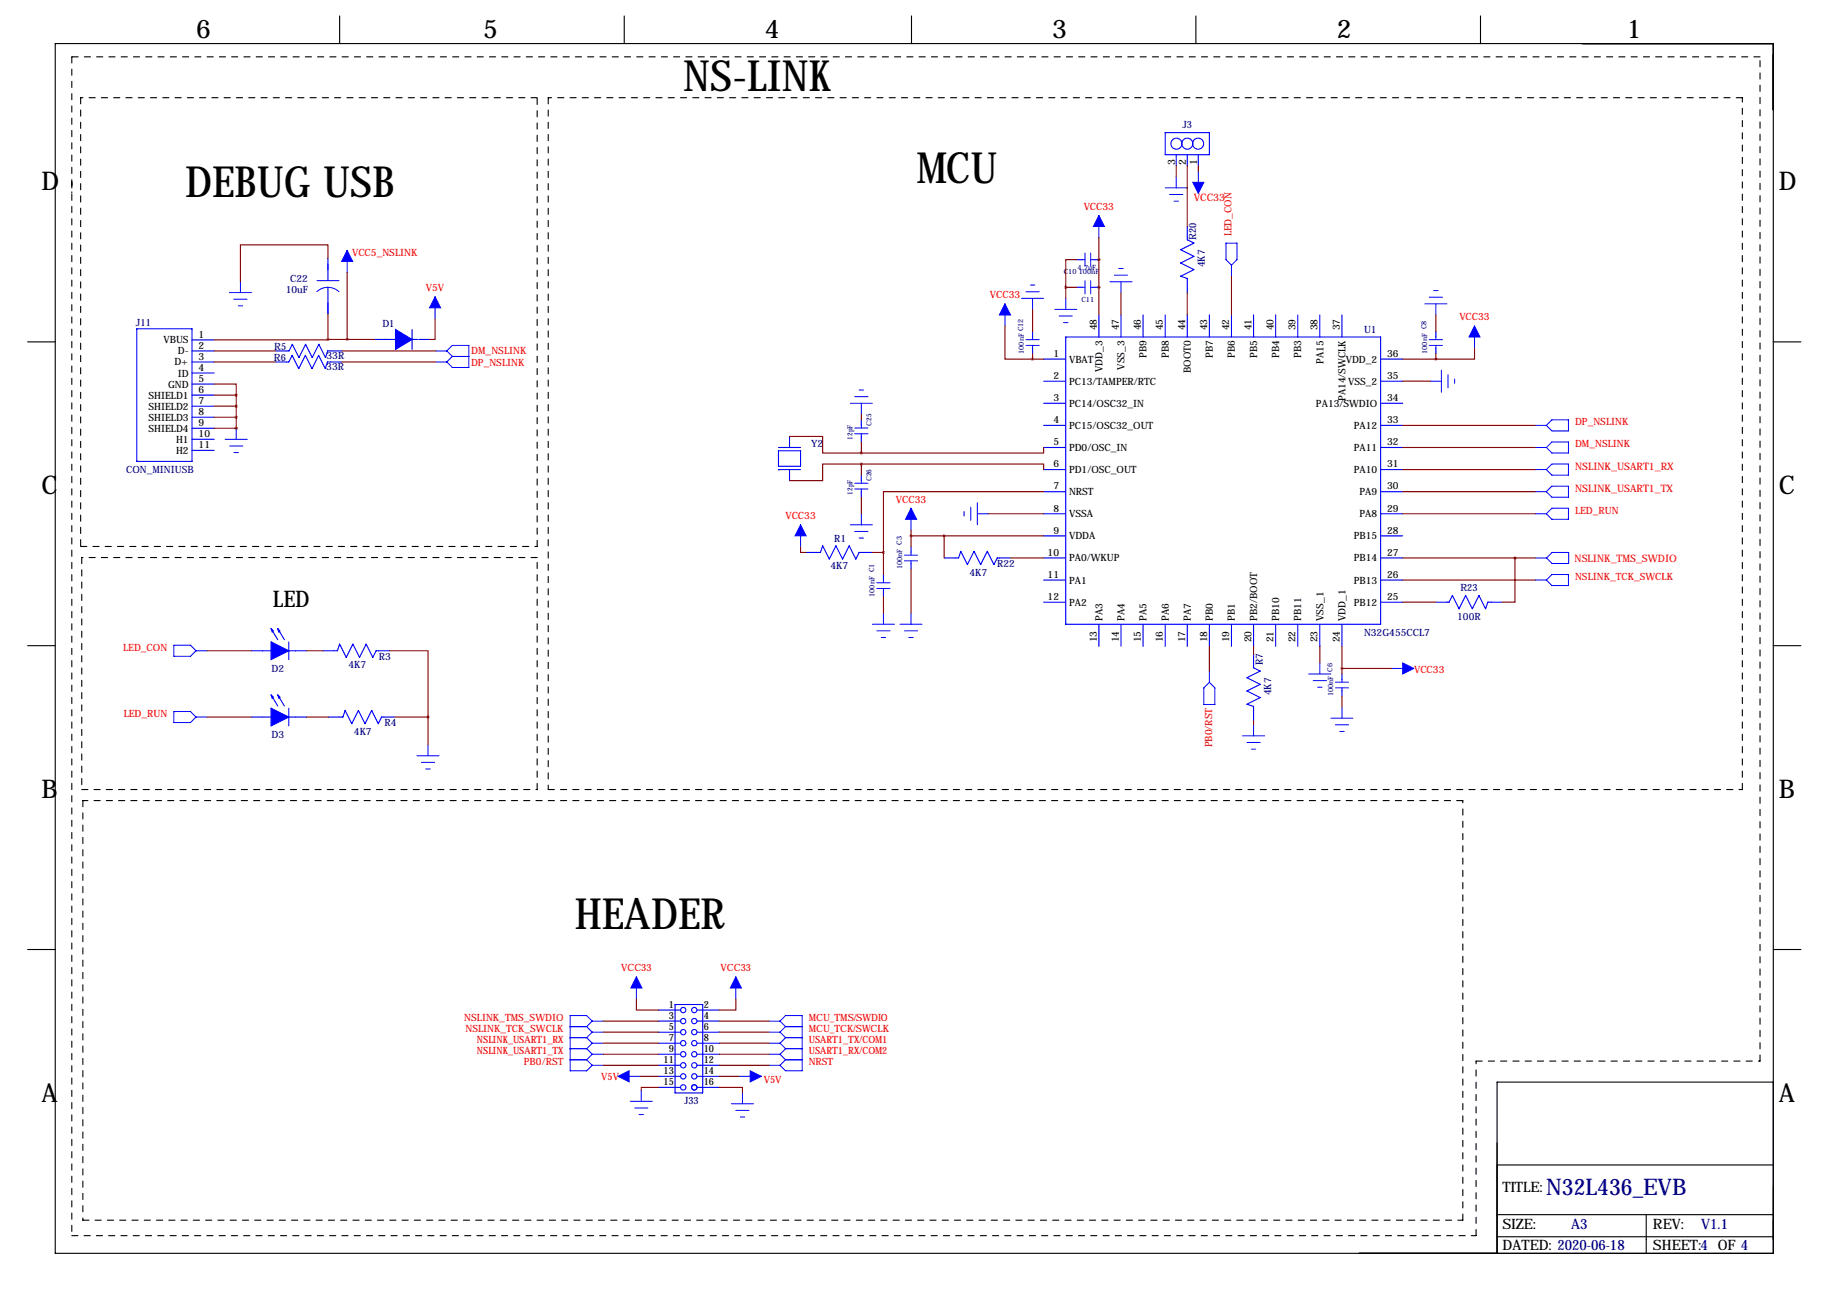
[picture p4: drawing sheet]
<svg xmlns="http://www.w3.org/2000/svg" width="419mm" height="297mm" viewBox="0 0 419 297" stroke-linecap="round" stroke-linejoin="round" font-family="sans-serif">
<g fill="none" stroke="#000" stroke-width=".25">
<path d="M12.7 10h395v278.1h-395zM78.1 3.7v6.3M143.5 3.7v6.3M209.5 3.7v6.3M274.9 3.7v6.3M340.4 3.7v6.3M6.3 78.6h6.4M407.7 78.6h6.3M6.3 148.4h6.4M407.7 148.4h6.3M6.3 218.3h6.4M407.7 218.3h6.3"/>
<path d="M407.7 248.8h-63.5v39.3M344 279.3h63.7M344.2 267.8h63.5M378.5 279.3v8.8M344.2 284.3h63.5"/>
</g>
<g fill="none" stroke="#000" stroke-width=".25" stroke-dasharray="1.4 1.4">
<path d="M16.5 13.1v31.3M404.6 13.1h-388.1M18.5 22.5v103.1M123.5 22.5h-105M126 22.5v159M400.6 22.5h-274.6M16.5 41.8v242.3M18.5 125.6h105M18.8 128.2v53.3M123.5 125.6v-103.1M123.5 128.2h-104.7M18.8 181.5h104.7"/>
<path d="M19 184.1v96.4M123.5 181.5v-53.3M126 181.5h274.6M336.3 184.1h-317.3M400.6 181.5v-159M339.3 244h65.3M404.6 244v-230.9M16.5 284.1h322.8M19 280.5h317.3M336.3 280.5v-96.4M339.3 284.1v-40.1"/>
</g>
<g fill="none" stroke="#00f" stroke-width=".25">
<path d="M267.9 30.5h10.1v5.1h-10.1zM270.4 35.6v2.5M272.9 35.6v2.5M275.5 35.6v2.5M75.4 59.4v5.1M247.5 59.7h1.3M251.4 59.7h1.2M272.9 52.1v3l1.6 .8-3.1 1.5 3.1 1.5-3.1 1.6 3.1 1.5-3.1 1.5 1.5 .5v3.3M31.4 75.6h12.7v30.5h-12.7zM44.1 78.1h5.1M75.4 66.1v6M86.1 78h9.9"/>
<path d="M94.7 75.8v4.5M96.3 78h2.5M237.4 76.2v1.3M245 77.5h72.4v66h-72.4zM247.5 66.1h1.3M251.4 66.1h1.2M252.6 72.4v5.1M257.7 72.4v5.1M262.8 72.4v5.1M267.9 72.4v5.1M272.9 72.4v5.1M278 72.4v5.1"/>
<path d="M283.1 72.4v5.1M288.2 72.4v5.1M293.3 72.4v5.1M298.3 72.4v5.1M303.4 72.4v5.1M308.5 72.4v5.1M330.1 76.2v1.3M44.1 80.7h5.1M44.1 83.2h5.1M44.1 85.8h5.1M44.1 88.3h5.1M44.1 90.8h5.1"/>
<path d="M44.1 93.4h5.1M44.1 95.9h5.1M44.1 98.5h5.1M63.3 83.2h3.1l.8-1.5 1.5 3 1.5-3 1.5 3 1.6-3 1.5 3 .5-1.5h3.3M63.4 80.7h3l.8-1.5 1.5 3 1.6-3 1.5 3 1.5-3 1.5 3 .5-1.5h3.3M198 96.5v1.3M237.4 80v1.3M239.9 82.6h5.1M239.9 87.6h5.1M239.9 92.7h5.1M239.9 97.8h5.1M317.4 82.6h5.1"/>
<path d="M317.4 87.6h5.1M317.4 92.7h5.1M317.4 97.8h5.1M330.1 80v1.3M44.1 101h5.1M44.1 103.5h5.1M179 108h.1M179 102.9h5M179 108h5M179 103.6h5v3.6h-5zM181.5 100.3v2.6M181.5 108v2.5"/>
<path d="M198 100.3v1.3M198 109.2v1.3M198 113v1.3M239.9 102.9h5.1M239.9 108h5.1M239.9 113h5.1M239.9 118.1h5.1M317.4 102.9h5.1M317.4 108h5.1M317.4 113h5.1M317.4 118.1h5.1M185.3 127h3.3l.5-1.5 1.6 3 1.5-3 1.5 3 1.5-3 1.5 3 .8-1.5h3.1"/>
<path d="M203.1 132.1v1.3M203.1 135.9v1.3M209.4 125.7v1.3M209.4 129.6v1.2M217.1 128.3h3.3l.5-1.5 1.5 3 1.5-3 1.6 3 1.5-3 1.5 3 .8-1.5h3M239.9 123.2h5.1M239.9 128.3h5.1M239.9 133.4h5.1M239.9 138.4h5.1M317.4 123.2h5.1M317.4 128.3h5.1M317.4 133.4h5.1"/>
<path d="M317.4 138.4h5.1M330.1 138.4h3l.8-1.5 1.5 3.1 1.6-3.1 1.5 3.1 1.5-3.1 1.5 3.1 .5-1.6h3.3M57.8 149.6h12.7M62.3 144.5l1.6 2.6M62.3 159.8l1.6 2.5M63.9 144.5l1.5 2.6M63.9 159.8l1.5 2.5M66.4 147.6v4M74.3 149.6h3.3l.5-1.5 1.5 3 1.5-3 1.6 3 1.5-3 1.5 3 .8-1.5h3M252.6 143.5v5.1M257.7 143.5v5.1M262.8 143.5v5.1"/>
<path d="M267.9 143.5v5.1M272.9 143.5v5.1M278 143.5v5.1M283.1 143.5v5.1M288.2 143.5v5.1M288.2 150.5v3l1.5 .8-3 1.5 3 1.5-3 1.6 3 1.5-3 1.5 1.5 .5v3.3M293.3 143.5v5.1M298.3 143.5v5.1M303.4 143.5v5.1M308.5 143.5v5.1M308.5 155v1.2M308.5 158.8v1.2"/>
<path d="M57.8 164.9h12.7M66.4 162.8v4.1M75.5 164.9h3.3l.5-1.6 1.6 3.1 1.5-3.1 1.5 3.1 1.5-3.1 1.6 3.1 .7-1.5h3.1M151.4 232.2h5.1M151.4 234.8h5.1M151.4 237.3h5.1M151.4 239.8h5.1M155.2 230.9h6.3v20.4h-6.3zM160.3 232.2h5.1M160.3 234.8h5.1M160.3 237.3h5.1M160.3 239.8h5.1"/>
<path d="M151.4 242.4h5.1M151.4 244.9h5.1M151.4 247.5h5.1M151.4 250h5.1M160.3 242.4h5.1M160.3 244.9h5.1M160.3 247.5h5.1M160.3 250h5.1"/>
<circle cx="270.5" cy="33" r="1.27"/>
<circle cx="272.9" cy="33" r="1.27"/>
<circle cx="275.4" cy="33" r="1.27"/>
<circle cx="157.1" cy="237.3" r=".61"/>
<circle cx="157.1" cy="234.8" r=".61"/>
<circle cx="157.1" cy="232.2" r=".61"/>
<circle cx="157.1" cy="239.8" r=".61"/>
<circle cx="159.6" cy="237.3" r=".61"/>
<circle cx="159.6" cy="234.8" r=".61"/>
<circle cx="159.6" cy="232.2" r=".61"/>
<circle cx="159.6" cy="239.8" r=".61"/>
<circle cx="157.1" cy="250" r=".61"/>
<circle cx="157.1" cy="247.5" r=".61"/>
<circle cx="157.1" cy="244.9" r=".61"/>
<circle cx="157.1" cy="242.4" r=".61"/>
<circle cx="159.6" cy="250" r=".61"/>
<circle cx="159.6" cy="247.5" r=".61"/>
<circle cx="159.6" cy="244.9" r=".61"/>
<circle cx="159.6" cy="242.4" r=".61"/>
</g>
<g fill="none" stroke="#00f" stroke-width=".23">
<path d="M275.5 39.4v5.1M79.8 57.6v5M248.7 59.7h.7M249.4 58.2v3M250.7 58.2v3M250.7 59.7h.8M252.6 49.5v5.1M267.9 43.2h5M268.9 44.7h3M269.9 46.2h1M270.4 40.7v2.5M281.8 55.9h2.6v3.8l-1.3 1.3-1.3-1.3z"/>
<path d="M52.7 67.3h5.1M53.7 68.8h3.1M54.8 70.3h1M55.3 64.7v2.6M72.8 64.5h5.1M72.9 67a3.7 3.7 0 0 1 5 .1M100 68.2v5.1M231 69.9v5M234.8 68.6h5.1M235.9 78.1h3M235.9 79.4h3M235.9 67.1h3"/>
<path d="M236.9 65.5h1M237.4 68.6v2.5M237.4 77.4v.7M237.4 79.4v.7M242.5 71.1h5M243.5 72.7h3M244.5 74.2h1M245 68.6v2.5M248.7 66.1h.7M249.4 64.5v3.1M250.7 64.5v3.1M250.7 66.1h.8"/>
<path d="M255.2 64.8h5M256.2 63.3h3M257.2 61.7h1M257.7 64.8v2.5M283.1 61v2.5M327.6 69.9h5M328.6 78.1h3M328.6 79.4h3M328.6 68.3h3M329.6 66.8h1M330.1 69.9v2.5M330.1 77.4v.7"/>
<path d="M330.1 79.4v.7M339 74.9v5.1M54.3 98.5v2.5M100.2 83.2h2.5M100.2 80.7h2.5M102.7 80.7l1.3-1.3h3.8v5.1h-3.8l-1.3-1.3M102.7 80.7l1.3 1.3M104 82h3.8M104 82l-1.3 1.2M195.5 92.7h5.1M196.5 98.4h3M196.5 99.7h3"/>
<path d="M196.5 91.2h3M197.5 89.7h1M198 92.7v2.6M198 97.7v.7M198 99.7v.7M328.8 87.6h2.6M331.4 85.1v5.1M332.9 86.1v3.1M334.4 87.1v1M353 97.8h2.5M355.5 97.8l1.3-1.3h3.8v2.6h-3.8zM51.8 101h5"/>
<path d="M52.8 102.5h3M53.8 104h1M196.5 111.1h3M196.5 112.4h3M198 110.4v.7M198 112.4v.7M198 118.1v2.6M209.4 116.9v5M221.6 117.6v1M223.2 116.6v3M224.7 118.1h2.5M224.7 115.6v5.1"/>
<path d="M353 118.1h2.5M353 102.9h2.5M353 113h2.5M353 108h2.5M355.5 102.9l1.3-1.3h3.8v2.6h-3.8zM355.5 108l1.3-1.3h3.8v2.5h-3.8zM355.5 113l1.3-1.2h3.8v2.5h-3.8zM355.5 118.1l1.3-1.2h3.8v2.5h-3.8zM184 120.7v5M195.5 120.7h5.1M196.5 122.2h3M197.5 123.7h1"/>
<path d="M201.6 134h3M201.6 135.3h3M203.1 133.3v.7M203.1 135.3v.7M207.9 127.6h3.1M207.9 128.9h3.1M209.4 126.9v.7M209.4 128.9v.8M353 133.4h2.5M353 128.3h2.5M355.5 133.4l1.3-1.3h3.8v2.5h-3.8zM356.8 127h3.8v2.6h-3.8l-1.3-1.3z"/>
<path d="M40 148.3h3.8l1.3 1.3-1.3 1.3h-3.8zM45.1 149.6h2.5M200.6 143.5h5M201.6 145h3M202.6 146.6h1M203.1 141v2.5M206.9 143.5h5.1M207.9 145h3.1M208.9 146.6h1.1M209.4 141v2.5M278 154.3v2.6M278 156.9l1.3 1.3v3.8h-2.5v-3.8z"/>
<path d="M300.9 155h5.1M301.9 156.5h3.1M302.9 158h1M303.4 152.4v2.6M307 156.8h3M307 158.2h3M308.5 156.1v.7M308.5 158.2v.7M319.9 153.7h5.1M40 163.6h3.8l1.3 1.3-1.3 1.2h-3.8zM45.1 164.9h2.5M95.9 173.7h5"/>
<path d="M96.9 175.3h3M97.9 176.8h1M98.4 171.2v2.5M285.6 169.2h5.1M286.7 170.7h3M287.7 172.2h1M288.2 166.6v2.6M306 165.1h5M307 166.6h3M308 168.2h1M308.5 162.6v2.5M131.1 238.6h3.8"/>
<path d="M131.1 236h3.8M134.9 236l1.2 1.3M134.9 238.6l1.2 1.2M136.1 234.8l-1.2-1.3h-3.8v12.7h3.8l1.2-1.3M136.1 237.3h2.6M136.1 234.8h2.6M136.1 234.8l-1.2 1.2M136.1 237.3l-1.2 1.3M136.1 239.8h2.6M136.1 239.8l-1.2 1.3M146.3 224.6v5.1M169.2 224.6v5.1"/>
<path d="M176.8 237.3h2.5M176.8 234.8h2.5M176.8 239.8h2.5M179.3 234.8l1.3-1.3h3.8v12.7h-3.8l-1.3-1.3M179.3 237.3l1.3 1.3M179.3 234.8l1.3 1.2M179.3 239.8l1.3 1.3M180.6 238.6h3.8M180.6 236h3.8M180.6 236l-1.3 1.3M180.6 238.6l-1.3 1.2M131.1 243.6h3.8"/>
<path d="M131.1 241.1h3.8M134.9 243.6l1.2 1.3M134.9 241.1l1.2 1.3M136.1 244.9h2.6M136.1 242.4h2.6M136.1 242.4l-1.2 1.2M142.1 247.5h5.1M144.9 253.2h5.1M145.9 254.7h3M146.9 256.2h1M147.4 250.7v2.5M168.1 253.8h5.1"/>
<path d="M169.2 255.3h3M169.9 247.5h5.1M170.2 256.8h1M170.7 251.2v2.6M176.8 244.9h2.5M176.8 242.4h2.5M179.3 242.4l1.3 1.2M180.6 243.6h3.8M180.6 243.6l-1.3 1.3M180.6 241.1h3.8M180.6 241.1l-1.3 1.3"/>
</g>
<g fill="#00f" stroke="#00f" stroke-width=".25">
<path d="M90.9 78h3.8l-3.8 2.3z"/>
<path d="M90.9 75.8l3.8 2.2h-3.8z"/>
<path d="M62.3 147.6l4.1 2-4.1 2z"/>
<path d="M62.3 144.5l.5 .5-.2 .3z"/>
<path d="M63.9 144.5l.5 .5-.3 .3z"/>
<path d="M62.3 162.8l4.1 2.1-4.1 2z"/>
<path d="M62.3 159.8l.5 .5-.2 .2z"/>
<path d="M63.9 159.8l.5 .5-.3 .2z"/>
</g>
<g fill="#00f" stroke="#00f" stroke-width=".23">
<path d="M79.8 57.6l1.3 2.5h-2.6z"/>
<path d="M100 68.2l1.3 2.6h-2.5z"/>
<path d="M146.3 224.6l1.3 2.5h-2.6z"/>
<path d="M169.2 224.6l1.2 2.5h-2.5z"/>
<path d="M172.5 246.2l2.5 1.3-2.5 1.2z"/>
<path d="M142.1 247.5l2.5-1.3v2.5z"/>
<path d="M184 120.7l1.3 2.5h-2.5z"/>
<path d="M209.4 116.9l1.3 2.5h-2.5z"/>
<path d="M231 69.9l1.3 2.5h-2.5z"/>
<path d="M252.6 49.5l1.3 2.6h-2.5z"/>
<path d="M339 74.9l1.3 2.6h-2.6z"/>
<path d="M322.5 152.4l2.5 1.3-2.5 1.3z"/>
<path d="M274.2 41.9h2.6l-1.3 2.6z"/>
</g>
<g fill="none" stroke="#800000" stroke-width=".25">
<path d="M270.4 38.1v2.6M272.9 38.1v14M275.5 38.1v1.3M75.4 59.4v-3.1h-20.1v8.4M247.5 59.7h-2.5v6.4M252.6 59.7h.1M252.6 54.6v17.8M75.4 78l-26.2 .1M75.4 72.1v5.9M75.4 78h10.7M79.8 62.6v15.4M100 73.3v4.7h-1.2"/>
<path d="M231 74.9v7.7h6.4M237.4 71.1v5.1M245 66.1h2.5M245 66.1v2.5M252.6 66.1h.1M257.7 67.3v5.1M272.9 67.3v5.1M283.1 63.5v8.9M330.1 72.4v3.8M49.2 88.3h5.1v2.5M49.2 80.7h14.2M49.2 83.2h14.1"/>
<path d="M49.2 90.8h5.1M49.2 93.4h5.1M49.2 95.9h5.1M49.2 98.5h5.1M54.3 98.5h.1M54.3 90.8v7.7M78.6 83.2h21.6M78.6 80.7h21.6M198 95.3v1.2M237.4 82.6h2.5M237.4 81.3v1.3M322.5 97.8h30.5"/>
<path d="M322.5 82.6h7.6M322.5 87.6h6.3M330.1 81.3v1.3M339 80v2.6h-8.9M181.5 100.3h7.6v3.9h8.9M198 106.7h41.9v1.3M198 106.7h-8.9v3.8h-7.6M198 101.6v2.6M198 106.7v2.5M198 114.3v3.8M227.2 118.1h12.7M239.9 102.9v1.3h-41.9"/>
<path d="M239.9 113h-36.8v14M322.5 118.1h30.5M322.5 102.9h30.5M322.5 113h30.5M322.5 108h30.5M184 125.7v1.3h1.3M200.6 127h2.5M203.1 127v5.1M203.1 137.2v3.8M209.4 123.2h30.5M209.4 121.9v3.8M209.4 130.8v10.2"/>
<path d="M217.1 123.2v5.1M232.3 128.3h7.6M322.5 133.4h30.5M322.5 138.4h7.6M322.5 128.3h30.5M348.3 128.3v10.1h-3M47.6 149.6h10.2M70.5 149.6h3.8M89.5 149.6h8.9v15.3M278 148.6v5.7M288.2 148.6v1.9M303.4 148.6v3.8"/>
<path d="M308.5 148.6v6.4M308.5 153.7h11.4M47.6 164.9h10.2M70.5 164.9h5M90.8 164.9h7.6M98.4 164.9v6.3M288.2 165.7v.9M308.5 160v2.6M138.7 237.3h12.7M138.7 234.8h12.7M138.7 239.8h12.7M146.3 229.7v2.5h5.1"/>
<path d="M165.4 237.3h11.4M165.4 234.8h11.4M165.4 239.8h11.4M169.2 229.7v2.5h-3.8M138.7 244.9h12.7M138.7 242.4h12.7M147.2 247.5h4.2M151.4 250h-4v.7M165.4 250h5.3v1.2M165.4 244.9h11.4M165.4 242.4h11.4M165.4 247.5h4.5"/>
</g>
<path d="M209.4 123.2a.05 .05 0 0 0 .1 0 .05 .05 0 0 0-.1 0zM252.6 59.7a.05 .05 0 0 0 .1 0 .05 .05 0 0 0-.1 0zM217 123.2a.05 .05 0 0 0 .1 0 .05 .05 0 0 0-.1 0zM252.6 66.1a.05 .05 0 0 0 .1 0 .05 .05 0 0 0-.1 0z" fill="#800000" stroke="#800000" stroke-width=".63"/>
<g font-size="9.9">
<text x="157.1" y="20.9">NS-LINK</text>
<text x="210.7" y="42">MCU</text>
<text x="42.6" y="45.4">DEBUG USB</text>
<text x="132.1" y="213.6">HEADER</text>
</g>
<g font-size="5.9">
<text x="45.1" y="8.7">6</text>
<text x="111.1" y="8.7">5</text>
<text x="175.9" y="8.7">4</text>
<text x="241.9" y="8.7">3</text>
<text x="307.3" y="8.7">2</text>
<text x="374" y="8.7">1</text>
<text x="9.6" y="43.7">D</text>
<text x="408.9" y="43.7">D</text>
<text x="9.6" y="113.5">C</text>
<text x="408.9" y="113.5">C</text>
<text x="9.6" y="183.4">B</text>
<text x="408.9" y="183.4">B</text>
<text x="9.6" y="253.2">A</text>
<text x="408.9" y="253.2">A</text>
</g>
<text font-size="5.3" x="62.7" y="139.6">LED</text>
<text font-size="5.3" fill="#000080" x="355.4" y="274.7">N32L436_EVB</text>
<g font-size="3.3">
<text x="345.4" y="274">TITLE:</text>
<text x="345.4" y="287.4">DATED: 2020-06-18</text>
<text x="345.4" y="282.6">SIZE:</text>
<text x="380" y="282.6">REV:</text>
<text x="380" y="287.4">SHEET:4 OF 4</text>
</g>
<g font-size="3.3" fill="#000080">
<text x="361.2" y="282.6">A3</text>
<text x="391.1" y="282.6">V1.1</text>
</g>
<g font-size="2.4">
<text x="270.2" y="37.9" transform="rotate(-90 270.2 37.9)">3</text>
<text x="272.7" y="37.9" transform="rotate(-90 272.7 37.9)">2</text>
<text x="275.2" y="37.9" transform="rotate(-90 275.2 37.9)">1</text>
</g>
<g font-size="2.4" fill="#f00">
<text x="274.4" y="46.1">VCC33</text>
<text x="362.1" y="108">NSLINK_USART1_RX</text>
<text x="362.1" y="113">NSLINK_USART1_TX</text>
<text x="362" y="129.1">NSLINK_TMS_SWDIO</text>
</g>
<g font-size="2.3" fill="#000080">
<text x="271.8" y="29.5">J3</text>
<text x="275" y="55.1" transform="rotate(-90 275 55.1)">R20</text>
<text x="66.7" y="64.8">C22</text>
<text x="277" y="61.5" transform="rotate(-90 277 61.5)">4K7</text>
<text x="65.7" y="67.4">10uF</text>
<text x="31.3" y="74.8">J11</text>
<text x="87.9" y="75.2">D1</text>
<text x="313.6" y="76.5">U1</text>
<text x="63" y="83">R6</text>
<text x="63" y="80.4">R5</text>
<text x="75.1" y="82.5">33R</text>
<text x="75" y="85.1">33R</text>
<text x="186.5" y="102.9">Y2</text>
<text x="29" y="108.7">CON_MINIUSB</text>
<text x="191.8" y="124.6">R1</text>
<text x="190.9" y="130.8">4K7</text>
<text x="229.3" y="130.4">R22</text>
<text x="222.9" y="132.3">4K7</text>
<text x="335.7" y="135.9">R23</text>
<text x="335" y="142.6">100R</text>
<text x="313.6" y="146.1">N32G455CCL7</text>
<text x="62.4" y="154.4">D2</text>
<text x="80.1" y="153.7">4K7</text>
<text x="87.1" y="151.7">R3</text>
<text x="290.3" y="152.9" transform="rotate(-90 290.3 152.9)">R7</text>
<text x="292.3" y="159.9" transform="rotate(-90 292.3 159.9)">4K7</text>
<text x="88.4" y="167">R4</text>
<text x="62.4" y="169.7">D3</text>
<text x="81.4" y="168.9">4K7</text>
<text x="157.4" y="253.8">J33</text>
</g>
<g font-size="2.3" fill="#f00">
<text x="249.1" y="48.3">VCC33</text>
<text x="80.9" y="58.8">VCC5_NSLINK</text>
<text x="283.1" y="54.4" transform="rotate(-90 283.1 54.4)">LED_CON</text>
<text x="97.9" y="67">V5V</text>
<text x="227.5" y="68.6">VCC33</text>
<text x="335.5" y="73.7">VCC33</text>
<text x="108.4" y="81.5">DM_NSLINK</text>
<text x="108.3" y="84.2">DP_NSLINK</text>
<text x="362.1" y="97.8">DP_NSLINK</text>
<text x="362.1" y="102.9">DM_NSLINK</text>
<text x="180.6" y="119.4">VCC33</text>
<text x="206" y="115.6">VCC33</text>
<text x="362.1" y="118.1">LED_RUN</text>
<text x="362.1" y="133.4">NSLINK_TCK_SWCLK</text>
<text x="28.3" y="149.6">LED_CON</text>
<text x="325.1" y="154.7">VCC33</text>
<text x="28.4" y="164.9">LED_RUN</text>
<text x="278.7" y="171.8" transform="rotate(-90 278.7 171.8)">PB0/RST</text>
<text x="142.8" y="223.3">VCC33</text>
<text x="165.7" y="223.3">VCC33</text>
<text x="106.7" y="234.8">NSLINK_TMS_SWDIO</text>
<text x="107" y="237.3">NSLINK_TCK_SWCLK</text>
<text x="109.6" y="239.8">NSLINK_USART1_RX</text>
<text x="185.9" y="237.3">MCU_TCK/SWCLK</text>
<text x="185.9" y="234.8">MCU_TMS/SWDIO</text>
<text x="185.9" y="239.8">USART1_TX/COM1</text>
<text x="109.6" y="242.4">NSLINK_USART1_TX</text>
<text x="120.4" y="244.9">PB0/RST</text>
<text x="185.9" y="244.9">NRST</text>
<text x="185.9" y="242.4">USART1_RX/COM2</text>
<text x="138.2" y="248.3">V5V</text>
<text x="175.6" y="248.9">V5V</text>
</g>
<g font-size="2.3">
<text x="45.7" y="77.6">1</text>
<text x="252.1" y="76" transform="rotate(-90 252.1 76)">48</text>
<text x="257.2" y="76" transform="rotate(-90 257.2 76)">47</text>
<text x="262.3" y="76" transform="rotate(-90 262.3 76)">46</text>
<text x="267.4" y="76" transform="rotate(-90 267.4 76)">45</text>
<text x="272.4" y="76" transform="rotate(-90 272.4 76)">44</text>
<text x="277.5" y="76" transform="rotate(-90 277.5 76)">43</text>
<text x="282.6" y="76" transform="rotate(-90 282.6 76)">42</text>
<text x="287.7" y="76" transform="rotate(-90 287.7 76)">41</text>
<text x="292.8" y="76" transform="rotate(-90 292.8 76)">40</text>
<text x="297.8" y="76" transform="rotate(-90 297.8 76)">39</text>
<text x="302.9" y="76" transform="rotate(-90 302.9 76)">38</text>
<text x="308" y="76" transform="rotate(-90 308 76)">37</text>
<text x="37.6" y="78.9">VBUS</text>
<text x="40.9" y="81.5">D-</text>
<text x="45.7" y="80.2">2</text>
<text x="45.7" y="82.7">3</text>
<text x="242.2" y="82.1">1</text>
<text x="245.8" y="83.4">VBAT</text>
<text x="263.6" y="82.3" transform="rotate(-90 263.6 82.3)">PB9</text>
<text x="268.7" y="82.3" transform="rotate(-90 268.7 82.3)">PB8</text>
<text x="278.8" y="82.3" transform="rotate(-90 278.8 82.3)">PB7</text>
<text x="283.9" y="82.3" transform="rotate(-90 283.9 82.3)">PB6</text>
<text x="289" y="82.3" transform="rotate(-90 289 82.3)">PB5</text>
<text x="294.1" y="82.3" transform="rotate(-90 294.1 82.3)">PB4</text>
<text x="299.2" y="82.3" transform="rotate(-90 299.2 82.3)">PB3</text>
<text x="304.2" y="83.6" transform="rotate(-90 304.2 83.6)">PA15</text>
<text x="309.4" y="83.4">VDD_2</text>
<text x="318.9" y="82.1">36</text>
<text x="38.6" y="89.1">GND</text>
<text x="40.1" y="84">D+</text>
<text x="40.9" y="86.6">ID</text>
<text x="45.7" y="85.3">4</text>
<text x="45.7" y="87.8">5</text>
<text x="242.2" y="87.1">2</text>
<text x="245.8" y="88.4">PC13/TAMPER/RTC</text>
<text x="253.4" y="85.5" transform="rotate(-90 253.4 85.5)">VDD_3</text>
<text x="258.5" y="85" transform="rotate(-90 258.5 85)">VSS_3</text>
<text x="273.8" y="85.8" transform="rotate(-90 273.8 85.8)">BOOT0</text>
<text x="309.9" y="88.4">VSS_2</text>
<text x="318.9" y="87.1">35</text>
<text x="34.2" y="91.6">SHIELD1</text>
<text x="34.2" y="94.2">SHIELD2</text>
<text x="45.7" y="90.3">6</text>
<text x="45.7" y="92.9">7</text>
<text x="45.7" y="95.4">8</text>
<text x="242.2" y="92.2">3</text>
<text x="245.8" y="93.5">PC14/OSC32_IN</text>
<text x="302.5" y="93.5">PA13/SWDIO</text>
<text x="309.3" y="92.2" transform="rotate(-90 309.3 92.2)">PA14/SWCLK</text>
<text x="318.9" y="92.2">34</text>
<text x="34.2" y="96.7">SHIELD3</text>
<text x="34.2" y="99.3">SHIELD4</text>
<text x="40.5" y="101.8">H1</text>
<text x="45.7" y="98">9</text>
<text x="45.7" y="100.5">10</text>
<text x="242.2" y="97.3">4</text>
<text x="245.8" y="98.6">PC15/OSC32_OUT</text>
<text x="311.2" y="98.6">PA12</text>
<text x="318.9" y="97.3">33</text>
<text x="40.5" y="104.3">H2</text>
<text x="45.7" y="103">11</text>
<text x="242.2" y="102.4">5</text>
<text x="242.2" y="107.5">6</text>
<text x="245.8" y="103.7">PD0/OSC_IN</text>
<text x="311.2" y="103.7">PA11</text>
<text x="318.9" y="102.4">32</text>
<text x="318.9" y="107.5">31</text>
<text x="242.2" y="112.5">7</text>
<text x="245.8" y="108.8">PD1/OSC_OUT</text>
<text x="245.8" y="113.8">NRST</text>
<text x="311.2" y="108.8">PA10</text>
<text x="312.6" y="113.8">PA9</text>
<text x="318.9" y="112.5">30</text>
<text x="242.2" y="117.6">8</text>
<text x="245.8" y="118.9">VSSA</text>
<text x="312.6" y="118.9">PA8</text>
<text x="318.9" y="117.6">29</text>
<text x="242.2" y="122.7">9</text>
<text x="245.8" y="124">VDDA</text>
<text x="311.2" y="124">PB15</text>
<text x="318.9" y="122.7">28</text>
<text x="240.8" y="127.8">10</text>
<text x="245.8" y="129.1">PA0/WKUP</text>
<text x="311.2" y="129.1">PB14</text>
<text x="318.9" y="127.8">27</text>
<text x="240.8" y="132.9">11</text>
<text x="240.8" y="137.9">12</text>
<text x="245.8" y="134.2">PA1</text>
<text x="311.2" y="134.2">PB13</text>
<text x="318.9" y="132.9">26</text>
<text x="318.9" y="137.9">25</text>
<text x="245.8" y="139.2">PA2</text>
<text x="253.4" y="142.8" transform="rotate(-90 253.4 142.8)">PA3</text>
<text x="258.5" y="142.8" transform="rotate(-90 258.5 142.8)">PA4</text>
<text x="263.6" y="142.8" transform="rotate(-90 263.6 142.8)">PA5</text>
<text x="268.7" y="142.8" transform="rotate(-90 268.7 142.8)">PA6</text>
<text x="273.8" y="142.8" transform="rotate(-90 273.8 142.8)">PA7</text>
<text x="278.8" y="142.8" transform="rotate(-90 278.8 142.8)">PB0</text>
<text x="283.9" y="142.8" transform="rotate(-90 283.9 142.8)">PB1</text>
<text x="289" y="142.8" transform="rotate(-90 289 142.8)">PB2/BOOT</text>
<text x="294.1" y="142.8" transform="rotate(-90 294.1 142.8)">PB10</text>
<text x="299.2" y="142.8" transform="rotate(-90 299.2 142.8)">PB11</text>
<text x="304.2" y="142.8" transform="rotate(-90 304.2 142.8)">VSS_1</text>
<text x="309.3" y="142.8" transform="rotate(-90 309.3 142.8)">VDD_1</text>
<text x="311.2" y="139.2">PB12</text>
<text x="252.1" y="147.7" transform="rotate(-90 252.1 147.7)">13</text>
<text x="257.2" y="147.7" transform="rotate(-90 257.2 147.7)">14</text>
<text x="262.3" y="147.7" transform="rotate(-90 262.3 147.7)">15</text>
<text x="267.4" y="147.7" transform="rotate(-90 267.4 147.7)">16</text>
<text x="272.4" y="147.7" transform="rotate(-90 272.4 147.7)">17</text>
<text x="277.5" y="147.7" transform="rotate(-90 277.5 147.7)">18</text>
<text x="282.6" y="147.7" transform="rotate(-90 282.6 147.7)">19</text>
<text x="287.7" y="147.7" transform="rotate(-90 287.7 147.7)">20</text>
<text x="292.8" y="147.7" transform="rotate(-90 292.8 147.7)">21</text>
<text x="297.8" y="147.7" transform="rotate(-90 297.8 147.7)">22</text>
<text x="302.9" y="147.7" transform="rotate(-90 302.9 147.7)">23</text>
<text x="308" y="147.7" transform="rotate(-90 308 147.7)">24</text>
<text x="153.8" y="231.7">1</text>
<text x="161.8" y="231.7">2</text>
<text x="153.8" y="234.3">3</text>
<text x="153.8" y="236.8">5</text>
<text x="153.8" y="239.3">7</text>
<text x="161.8" y="234.3">4</text>
<text x="161.8" y="236.8">6</text>
<text x="161.8" y="239.3">8</text>
<text x="152.6" y="244.4">11</text>
<text x="153.8" y="241.9">9</text>
<text x="161.8" y="241.9">10</text>
<text x="161.8" y="244.4">12</text>
<text x="152.6" y="247">13</text>
<text x="152.6" y="249.5">15</text>
<text x="161.8" y="247">14</text>
<text x="161.8" y="249.5">16</text>
</g>
<g font-size="1.7" fill="#000080">
<text x="244.6" y="63">C10</text>
<text x="247.7" y="62">4.7uF</text>
<text x="248" y="62.9">100nF</text>
<text x="248.6" y="69.5">C11</text>
<text x="235.4" y="81.3" transform="rotate(-90 235.4 81.3)">100nF C12</text>
<text x="328.1" y="81.3" transform="rotate(-90 328.1 81.3)">100nF C8</text>
<text x="207.4" y="130.9" transform="rotate(-90 207.4 130.9)">100nF C3</text>
<text x="201.1" y="137.2" transform="rotate(-90 201.1 137.2)">100nF C1</text>
<text x="306.5" y="160.1" transform="rotate(-90 306.5 160.1)">100nF C6</text>
</g>
<g font-size="1.6" fill="#000080">
<text x="196" y="101.1" transform="rotate(-90 196 101.1)">12pF</text>
<text x="200.4" y="97.9" transform="rotate(-90 200.4 97.9)">C25</text>
<text x="196" y="113.8" transform="rotate(-90 196 113.8)">12pF</text>
<text x="200.4" y="110.6" transform="rotate(-90 200.4 110.6)">C26</text>
</g>
</svg>
